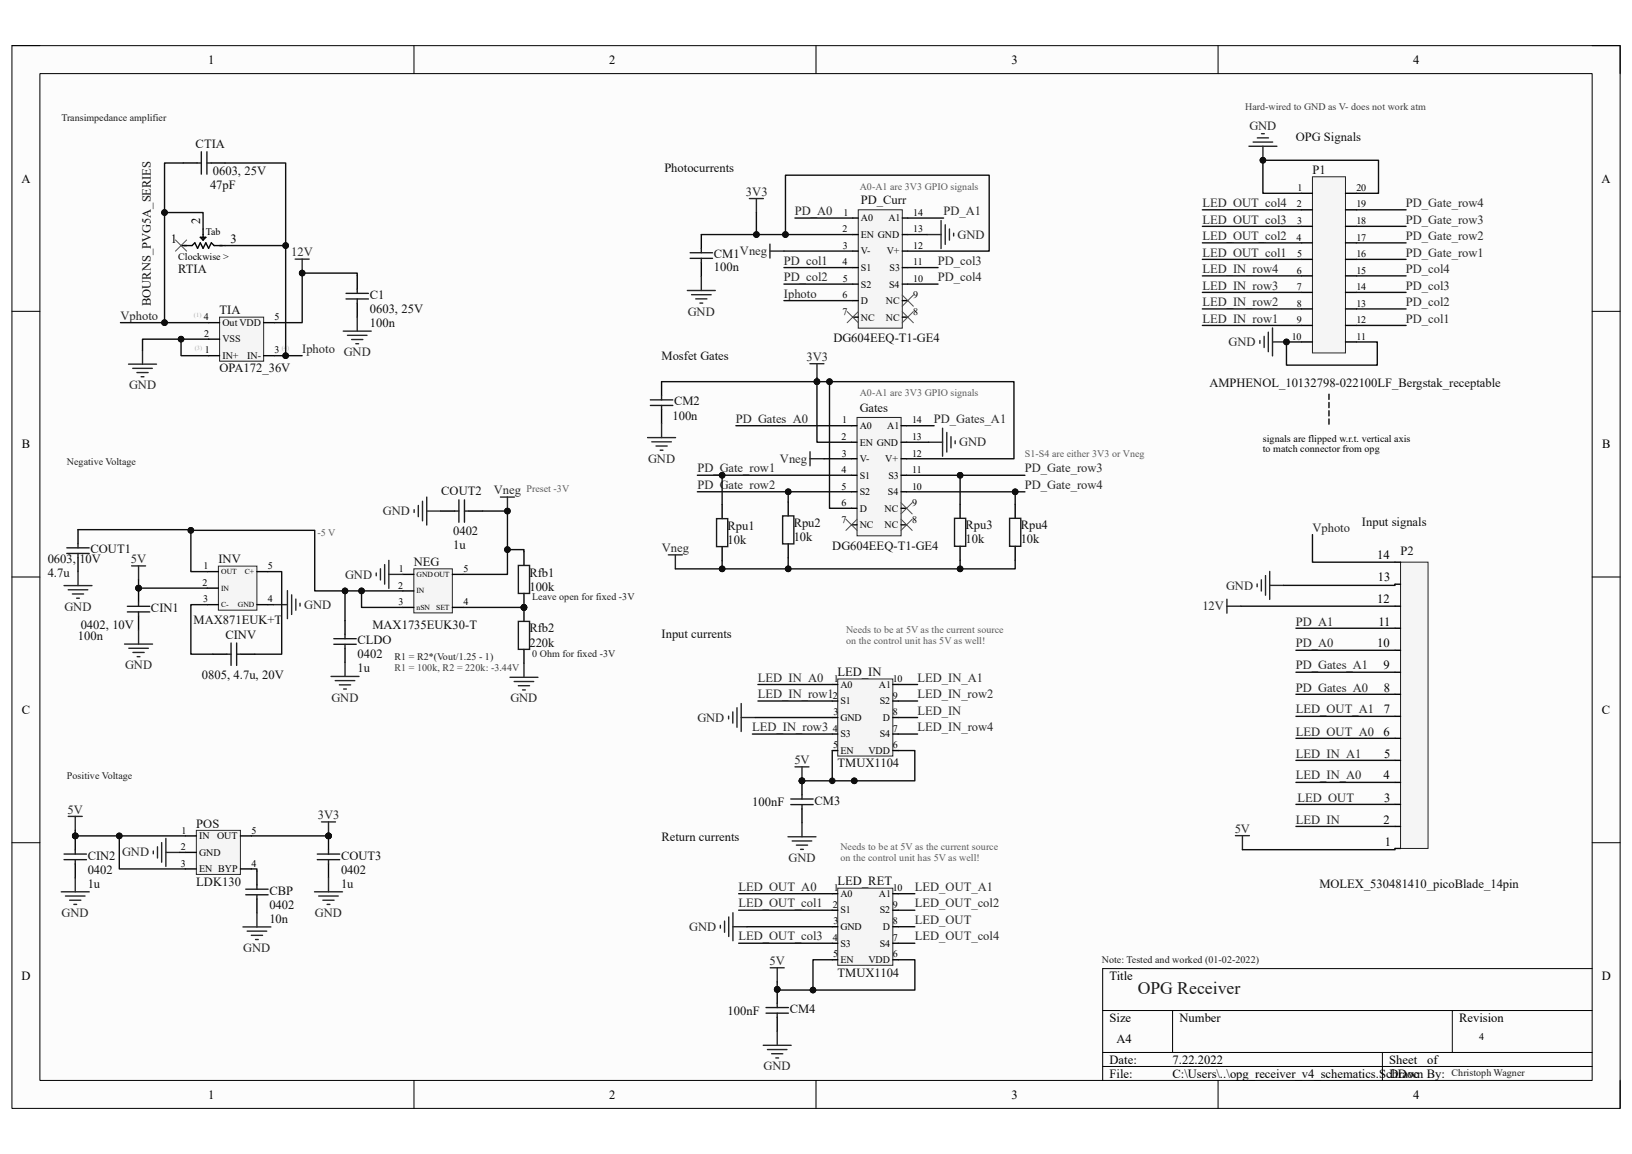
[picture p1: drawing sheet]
<svg xmlns="http://www.w3.org/2000/svg" width="297mm" height="210mm" viewBox="0 0 297 210" stroke-linecap="round" stroke-linejoin="round" font-family="sans-serif">
<path d="M2.2 8.3h292.7v193.4h-292.7z" fill-rule="evenodd" fill="#fcfcfc"/>
<path d="M2.2 8.3h292.7v193.4h-292.7z" fill="none" stroke="#000" stroke-width=".18"/>
<path d="M7.3 13.4h282.5v183.2h-282.5z" fill-rule="evenodd" fill="#fcfcfc"/>
<g fill="none" stroke="#000" stroke-width=".18">
<path d="M2.2 8.3h5.1M7.3 13.4h282.5v183.2h-282.5zM75.3 8.3v5.1M148.5 8.3v5.1M221.7 8.3v5.1M289.8 8.3h5.1v5.1M2.2 56.7h5.1M289.8 56.7h5.1M2.2 105h5.1M289.8 105h5.1M2.2 153.4h5.1M289.8 153.4h5.1"/>
<path d="M289.8 176.3h-89.1v20.3M75.3 196.6v5.1M148.5 196.6v5.1M200.7 183.9h89.1M200.7 191.5h89.1M200.7 194.1h89.1M213.4 183.9v7.6M221.7 196.6v5.1M251.6 191.5v5.1M264.3 183.9v7.6M294.9 196.6v5.1"/>
</g>
<path d="M40 57.7h8v8h-8z" fill-rule="evenodd" fill="#f5f5f5"/>
<path d="M40 57.7h8v8h-8z" fill="none" stroke="#262626" stroke-width=".18"/>
<path d="M38 58.7h2M48 58.7h2M38 61.7h2M38 64.7h2M48 64.7h2" fill="none" stroke="#000" stroke-width=".25"/>
<path d="M53.7 47.2h2.6M55 47.2v2.5" fill="none" stroke="#262626" stroke-width=".25"/>
<circle cx="55" cy="49.7" r=".51" fill="#0e0e0e"/>
<circle cx="55" cy="49.7" r=".51" fill="none" stroke="#0e0e0e" stroke-width=".18"/>
<path d="M65 57.7v2.6M23.4 66.3h5.1M24.2 67h3.5M24.9 67.8h2.1M25.7 68.6h.5M25.9 63.7v2.6M62.5 60.3h5.1M63.2 61h3.6M64 61.8h2M64.8 62.6h.5" fill="none" stroke="#262626" stroke-width=".25"/>
<path d="M65 50.1v2.5M65 55.2v2.5" fill="none" stroke="#000" stroke-width=".25"/>
<path d="M63 53.4h4M63 54.4h4M65 52.6v.8M65 54.4v.8" fill="none" stroke="#1c1c1c" stroke-width=".25"/>
<path d="M156.2 38.2h8v21.5h-8z" fill-rule="evenodd" fill="#f5f5f5"/>
<path d="M156.2 38.2h8v21.5h-8z" fill="none" stroke="#262626" stroke-width=".18"/>
<g fill="none" stroke="#000" stroke-width=".25">
<path d="M155.2 39.7h1M164.2 39.7h1M155.2 42.7h1M155.2 45.7h1M155.2 48.7h1M155.2 51.7h1M155.2 54.7h1M155.2 57.7h1M164.2 42.7h1M164.2 45.7h1M164.2 48.7h1M164.2 51.7h1"/>
<path d="M164.2 54.7h1M164.2 57.7h1"/>
</g>
<path d="M168.7 42.7h2.6M171.3 40.1v5.1M172 40.9v3.6M172.8 41.7v2M173.6 42.4v.5" fill="none" stroke="#262626" stroke-width=".25"/>
<path d="M254.9 102.3h5v52.1h-5z" fill-rule="evenodd" fill="#f5f5f5"/>
<path d="M254.9 102.3h5v52.1h-5z" fill="none" stroke="#262626" stroke-width=".18"/>
<g fill="none" stroke="#000" stroke-width=".25">
<path d="M33.3 29.7h2.6M38.4 29.7h2.6M33 44.7h2l.5-.5 .5 1 .5-1 .5 1 .5-1 .5 1 .5-1 .5 .5h2M36.5 43.2h1l-.5 .5zM37 41.7v2M127.6 42.7v2.5M127.6 47.8v2.5M120.4 69.5v2.5M120.4 74.5v2.6M241.9 71.7v1M241.9 73.2v1M241.9 74.8v.9"/>
<path d="M241.9 76.3v.9M131.4 91.8v2.6M131.4 99.5v2.5M143.4 91.3v2.6M143.4 99v2.5M174.7 91.8v2.5M174.7 99.4v2.6M184.8 91.8v2.5M184.8 99.4v2.6M253.9 118.3h1M253.9 114.3h1M253.9 110.3h1"/>
<path d="M253.9 106.3h1M253.9 102.3h1M253.9 138.4h1M253.9 134.4h1M253.9 130.4h1M253.9 126.4h1M253.9 122.3h1M253.9 154.4h1M253.9 150.4h1M253.9 146.4h1M253.9 142.4h1"/>
</g>
<g fill="none" stroke="#1c1c1c" stroke-width=".25">
<path d="M35.9 29.7h.7M36.6 27.6v4.1M37.7 27.6v4.1M37.7 29.7h.7M125.6 46h4.1M125.6 47h4.1M127.6 45.2v.8M127.6 47v.8M118.4 72.8h4M118.4 73.8h4M120.4 72v.8M120.4 73.8v.7"/>
<path d="M130.4 94.4h2v5.1h-2zM142.4 93.9h2.1v5.1h-2.1zM173.7 94.3h2v5.1h-2zM183.7 94.3h2.1v5.1h-2.1z"/>
</g>
<path d="M31.9 43.7l2.1 2M34 43.7l-2.1 2M154.2 56.7l2 2M156.2 56.7l-2 2M164.2 56.7l2 2M164.2 53.7l2 2M166.2 56.7l-2 2M166.2 53.7l-2 2" fill="none" stroke="#4c4c4c" stroke-width=".18"/>
<path d="M125.1 52.9h5.1M125.9 53.6h3.5M126.6 54.4h2.1M127.4 55.2h.5M127.6 50.3v2.6M117.9 79.6h5M120.4 77.1v2.5M118.6 80.4h3.6M119.4 81.2h2M120.1 81.9h.6" fill="none" stroke="#262626" stroke-width=".25"/>
<path d="M156 76h8v21.5h-8z" fill-rule="evenodd" fill="#f5f5f5"/>
<path d="M156 76h8v21.5h-8z" fill="none" stroke="#262626" stroke-width=".18"/>
<g fill="none" stroke="#000" stroke-width=".25">
<path d="M155 77.5h1M164 77.5h1M155 80.5h1M155 83.5h1M155 86.5h1M155 89.5h1M155 92.5h1M155 95.5h1M164 80.5h1M164 83.5h1M164 86.5h1M164 89.5h1"/>
<path d="M164 92.5h1M164 95.5h1"/>
</g>
<path d="M171.5 77.9v5.1M172.3 78.7v3.6M173.1 79.5v2M169 80.5h2.5M173.8 80.2v.5" fill="none" stroke="#262626" stroke-width=".25"/>
<path d="M154 94.5l2 2M156 94.5l-2 2M164 91.5l2 2M164 94.5l2 2M166 91.5l-2 2M166 94.5l-2 2" fill="none" stroke="#4c4c4c" stroke-width=".18"/>
<path d="M75.3 103.5h7v8h-7z" fill-rule="evenodd" fill="#f5f5f5"/>
<path d="M75.3 103.5h7v8h-7z" fill="none" stroke="#262626" stroke-width=".18"/>
<path d="M14.2 96.4v2.5M80.2 93h2.6M85.3 93h2.5M14.2 101.5v2.5M62.8 112.9v2.6M62.8 118v2.6M73.3 110.5h2M73.3 104.5h2M73.3 107.5h2M82.3 110.5h2M82.3 104.5h2" fill="none" stroke="#000" stroke-width=".25"/>
<g fill="none" stroke="#262626" stroke-width=".25">
<path d="M75.4 92.8v.5M76.1 92v2M76.9 91.2v3.6M77.7 90.5v5.1M77.7 93h2.5M91.1 90.5h2.5M92.4 90.5v2.5M11.7 106.6h5M12.4 107.3h3.6M13.2 108.1h2M13.9 108.9h.6M14.2 104v2.6"/>
<path d="M23.9 103h2.6M25.2 103v2.5M49.8 110h2.5M52.3 107.5v5.1M53.1 108.3v3.5M53.8 109v2.1M54.6 109.8v.5M68.5 104.3v.5M69.2 103.5v2M70 102.7v3.6M70.8 102v5.1M70.8 104.5h2.5"/>
<path d="M60.2 123.1h5.1M61 123.9h3.6M61.8 124.6h2M62.5 125.4h.5M62.8 120.6v2.5"/>
</g>
<path d="M12.2 99.7h4M14.2 98.9v.8M82.8 93h.7M83.5 91v4M84.5 91v4M84.5 93h.8M12.2 100.7h4M14.2 100.7v.8M60.8 117.3h4M60.8 116.2h4M62.8 115.5v.7M62.8 117.3v.7" fill="none" stroke="#1c1c1c" stroke-width=".25"/>
<circle cx="92.3" cy="93" r=".51" fill="#0e0e0e"/>
<circle cx="92.3" cy="93" r=".51" fill="none" stroke="#0e0e0e" stroke-width=".18"/>
<path d="M12.4 148.6h2.6M13.7 148.6v2.5" fill="none" stroke="#262626" stroke-width=".25"/>
<circle cx="13.7" cy="152.1" r=".51" fill="#0e0e0e"/>
<circle cx="13.7" cy="152.1" r=".51" fill="none" stroke="#0e0e0e" stroke-width=".18"/>
<path d="M13.7 152.1v2.6" fill="none" stroke="#000" stroke-width=".25"/>
<circle cx="13.7" cy="152.1" r=".51" fill="#0e0e0e"/>
<circle cx="13.7" cy="152.1" r=".51" fill="none" stroke="#0e0e0e" stroke-width=".18"/>
<path d="M13.7 157.2v2.6M46.8 158.5v2.6M46.8 163.6v2.5" fill="none" stroke="#000" stroke-width=".25"/>
<path d="M11.7 156.4h4M11.7 155.4h4M13.7 154.7v.7M13.7 156.4v.8M44.7 162.8h4.1M44.7 161.8h4.1M46.8 161.1v.7M46.8 162.8v.8" fill="none" stroke="#1c1c1c" stroke-width=".25"/>
<path d="M13.7 159.8v2.5M58.5 149.6h2.6M59.8 149.6v2.5M11.1 162.3h5.1M11.9 163.1h3.6M12.7 163.8h2M13.4 164.6h.5M44.2 168.7h5.1M45 169.5h3.5M45.7 170.2h2.1M46.5 171h.5M46.8 166.1v2.6" fill="none" stroke="#262626" stroke-width=".25"/>
<circle cx="59.8" cy="152.1" r=".51" fill="#0e0e0e"/>
<circle cx="59.8" cy="152.1" r=".51" fill="none" stroke="#0e0e0e" stroke-width=".18"/>
<path d="M227.3 26.6h5.1M228.1 25.9h3.5M228.8 25.1h2.1M229.6 24.3h.5M229.8 26.6v2.6M140.1 44.4v2.6M140.1 45.7h2.6M147.4 82.2v2.6M147.4 83.5h2.6" fill="none" stroke="#262626" stroke-width=".25"/>
<circle cx="229.8" cy="29.2" r=".51" fill="#0e0e0e"/>
<circle cx="229.8" cy="29.2" r=".51" fill="none" stroke="#0e0e0e" stroke-width=".18"/>
<path d="M136.4 36.1h2.5M137.7 36.1v2.6M147.4 66.2h2.5M148.7 66.2v2.5M121.6 101h2.6M122.9 101v2.5" fill="none" stroke="#262626" stroke-width=".25"/>
<circle cx="25.2" cy="107" r=".51" fill="#0e0e0e"/>
<circle cx="25.2" cy="107" r=".51" fill="none" stroke="#0e0e0e" stroke-width=".18"/>
<path d="M25.2 107v2.6M25.2 112.1v2.6" fill="none" stroke="#000" stroke-width=".25"/>
<circle cx="25.2" cy="107" r=".51" fill="#0e0e0e"/>
<circle cx="25.2" cy="107" r=".51" fill="none" stroke="#0e0e0e" stroke-width=".18"/>
<path d="M23.2 110.3h4.1M23.2 111.4h4.1M25.2 109.6v.7M25.2 111.4v.7" fill="none" stroke="#1c1c1c" stroke-width=".25"/>
<path d="M22.7 117.2h5.1M23.4 118h3.6M24.2 118.7h2M25 119.5h.5M25.2 114.7v2.5" fill="none" stroke="#262626" stroke-width=".25"/>
<path d="M238.9 32.2h6v32h-6z" fill-rule="evenodd" fill="#f5f5f5"/>
<path d="M238.9 32.2h6v32h-6z" fill="none" stroke="#262626" stroke-width=".18"/>
<g fill="none" stroke="#000" stroke-width=".25">
<path d="M236.9 35.2h2M236.9 38.2h2M244.9 35.2h2M244.9 38.2h2M236.9 41.2h2M236.9 44.2h2M236.9 47.2h2M236.9 50.2h2M236.9 53.2h2M236.9 56.2h2M236.9 59.2h2M244.9 41.2h2"/>
<path d="M244.9 44.2h2M244.9 47.2h2M244.9 50.2h2M244.9 53.2h2M244.9 56.2h2M244.9 59.2h2M236.9 62.2h2M244.9 62.2h2"/>
</g>
<path d="M231.6 59.7v5.1M229.3 62v.5M230.1 61.2v2M230.8 60.5v3.5M231.6 62.2h2.5" fill="none" stroke="#262626" stroke-width=".25"/>
<circle cx="234.1" cy="62.2" r=".51" fill="#0e0e0e"/>
<circle cx="234.1" cy="62.2" r=".51" fill="none" stroke="#0e0e0e" stroke-width=".18"/>
<circle cx="59.8" cy="152.1" r=".51" fill="#0e0e0e"/>
<circle cx="59.8" cy="152.1" r=".51" fill="none" stroke="#0e0e0e" stroke-width=".18"/>
<path d="M59.8 152.1v2.6M59.8 157.2v2.6" fill="none" stroke="#000" stroke-width=".25"/>
<circle cx="59.8" cy="152.1" r=".51" fill="#0e0e0e"/>
<circle cx="59.8" cy="152.1" r=".51" fill="none" stroke="#0e0e0e" stroke-width=".18"/>
<path d="M57.7 155.4h4.1M57.7 156.4h4.1M59.8 154.7v.7M59.8 156.4v.8" fill="none" stroke="#1c1c1c" stroke-width=".25"/>
<path d="M59.8 159.8v2.5M57.2 162.3h5.1M58 163.1h3.6M58.8 163.8h2M59.5 164.6h.5" fill="none" stroke="#262626" stroke-width=".25"/>
<circle cx="95.4" cy="110.5" r=".51" fill="#0e0e0e"/>
<circle cx="95.4" cy="110.5" r=".51" fill="none" stroke="#0e0e0e" stroke-width=".18"/>
<path d="M95.4 108v2.5" fill="none" stroke="#000" stroke-width=".25"/>
<circle cx="95.4" cy="110.5" r=".51" fill="#0e0e0e"/>
<circle cx="95.4" cy="110.5" r=".51" fill="none" stroke="#0e0e0e" stroke-width=".18"/>
<path d="M95.4 100.4v2.5" fill="none" stroke="#000" stroke-width=".25"/>
<path d="M94.3 102.9h2.1v5.1h-2.1z" fill="none" stroke="#1c1c1c" stroke-width=".25"/>
<circle cx="95.4" cy="110.5" r=".51" fill="#0e0e0e"/>
<circle cx="95.4" cy="110.5" r=".51" fill="none" stroke="#0e0e0e" stroke-width=".18"/>
<path d="M95.4 110.5v2.6M95.4 118.2v2.5" fill="none" stroke="#000" stroke-width=".25"/>
<circle cx="95.4" cy="110.5" r=".51" fill="#0e0e0e"/>
<circle cx="95.4" cy="110.5" r=".51" fill="none" stroke="#0e0e0e" stroke-width=".18"/>
<path d="M94.3 113.1h2.1v5.1h-2.1z" fill="none" stroke="#1c1c1c" stroke-width=".25"/>
<path d="M92.8 123.3h5.1M93.6 124h3.5M94.3 124.8h2.1M95.1 125.6h.5M95.4 120.7v2.6" fill="none" stroke="#262626" stroke-width=".25"/>
<path d="M35.7 151.1h8.1v8h-8.1z" fill-rule="evenodd" fill="#f5f5f5"/>
<path d="M35.7 151.1h8.1v8h-8.1z" fill="none" stroke="#262626" stroke-width=".18"/>
<path d="M38.7 119.1h2.6M43.8 119.1h2.6M33.7 152.1h2M33.7 155.1h2M33.7 158.1h2M43.8 152.1h2M43.8 158.1h2" fill="none" stroke="#000" stroke-width=".25"/>
<g fill="none" stroke="#262626" stroke-width=".25">
<path d="M223.3 109.1v2.5M223.3 110.3h2.5M228.8 106.3v.5M229.6 105.5v2.1M230.3 104.8v3.5M231.1 104v5.1M231.1 106.5h2.5M27.9 154.9v.5M28.7 154.1v2M29.4 153.3v3.6M30.2 152.6v5.1M30.2 155.1h2.5"/>
<path d="M224.8 152.1h2.6M226.1 152.1v2.5"/>
</g>
<path d="M41.3 119.1h.8M42.1 117v4.1M43.1 117v4.1M43.1 119.1h.7" fill="none" stroke="#1c1c1c" stroke-width=".25"/>
<path d="M152.5 123.6h10v14h-10z" fill-rule="evenodd" fill="#f5f5f5"/>
<path d="M152.5 123.6h10v14h-10z" fill="none" stroke="#262626" stroke-width=".18"/>
<path d="M151.5 124.6h1M151.5 127.6h1M151.5 130.6h1M151.5 133.6h1M151.5 136.6h1M162.5 124.6h1M162.5 127.6h1M162.5 130.6h1M162.5 133.6h1M162.5 136.6h1" fill="none" stroke="#000" stroke-width=".25"/>
<path d="M132.6 130.3v.5M133.4 129.6v2M134.1 128.8v3.6M134.9 128v5.1M134.9 130.6h2.5M144.7 139.6h2.5M146 139.6v2.5" fill="none" stroke="#262626" stroke-width=".25"/>
<circle cx="146" cy="142.1" r=".51" fill="#0e0e0e"/>
<circle cx="146" cy="142.1" r=".51" fill="none" stroke="#0e0e0e" stroke-width=".18"/>
<path d="M152.5 161.6h10v14.1h-10z" fill-rule="evenodd" fill="#f5f5f5"/>
<path d="M152.5 161.6h10v14.1h-10z" fill="none" stroke="#262626" stroke-width=".18"/>
<path d="M151.5 162.6h1M151.5 165.7h1M151.5 168.7h1M151.5 171.7h1M151.5 174.7h1M162.5 162.6h1M162.5 165.7h1M162.5 168.7h1M162.5 171.7h1M162.5 174.7h1" fill="none" stroke="#000" stroke-width=".25"/>
<path d="M131.1 168.4v.5M131.9 167.6v2.1M132.6 166.9v3.5M133.4 166.1v5.1M133.4 168.7h2.5M140.2 176.1h2.5M141.4 176.1v2.6" fill="none" stroke="#262626" stroke-width=".25"/>
<circle cx="141.4" cy="180.1" r=".51" fill="#0e0e0e"/>
<circle cx="141.4" cy="180.1" r=".51" fill="none" stroke="#0e0e0e" stroke-width=".18"/>
<path d="M141.4 180.1v2.5M141.4 185.1v2.6" fill="none" stroke="#000" stroke-width=".25"/>
<circle cx="141.4" cy="180.1" r=".51" fill="#0e0e0e"/>
<circle cx="141.4" cy="180.1" r=".51" fill="none" stroke="#0e0e0e" stroke-width=".18"/>
<path d="M139.4 183.4h4.1M139.4 184.4h4.1M141.4 182.6v.8M141.4 184.4v.7" fill="none" stroke="#1c1c1c" stroke-width=".25"/>
<circle cx="146" cy="142.1" r=".51" fill="#0e0e0e"/>
<circle cx="146" cy="142.1" r=".51" fill="none" stroke="#0e0e0e" stroke-width=".18"/>
<path d="M146 142.1v2.5" fill="none" stroke="#000" stroke-width=".25"/>
<circle cx="146" cy="142.1" r=".51" fill="#0e0e0e"/>
<circle cx="146" cy="142.1" r=".51" fill="none" stroke="#0e0e0e" stroke-width=".18"/>
<path d="M146 147.2v2.5" fill="none" stroke="#000" stroke-width=".25"/>
<path d="M143.9 146.4h4.1M143.9 145.4h4.1M146 144.6v.8M146 146.4v.8" fill="none" stroke="#1c1c1c" stroke-width=".25"/>
<path d="M143.4 152.3h5.1M144.2 153h3.5M144.9 153.8h2.1M145.7 154.6h.5M146 149.7v2.6M138.9 190.2h5.1M139.7 191h3.5M140.4 191.8h2.1M141.2 192.5h.5M141.4 187.7v2.5" fill="none" stroke="#262626" stroke-width=".25"/>
<path d="M39.7 103h7.1v8h-7.1z" fill-rule="evenodd" fill="#f5f5f5"/>
<path d="M39.7 103h7.1v8h-7.1z" fill="none" stroke="#262626" stroke-width=".18"/>
<path d="M37.7 110h2M37.7 104h2M37.7 107h2M46.8 110h2M46.8 104h2" fill="none" stroke="#000" stroke-width=".25"/>
<path d="M33 61.7v3h5" fill="none" stroke="#0e0e0e" stroke-width=".25"/>
<circle cx="32.9" cy="61.7" r=".51" fill="#0e0e0e"/>
<circle cx="32.9" cy="61.7" r=".51" fill="none" stroke="#0e0e0e" stroke-width=".18"/>
<path d="M65 50.1v-.4h-10v9h-5" fill="none" stroke="#0e0e0e" stroke-width=".25"/>
<circle cx="55" cy="49.7" r=".51" fill="#0e0e0e"/>
<circle cx="55" cy="49.7" r=".51" fill="none" stroke="#0e0e0e" stroke-width=".18"/>
<g fill="none" stroke="#0e0e0e" stroke-width=".25">
<path d="M137.7 38.7v4M144.7 39.7h10.5M165.2 39.7h6.5M218.8 38.2h18.1M246.9 38.2h9M142.7 54.7h12.5M142.7 51.7h12.5M142.7 48.7h12.5M142.7 45.7h12.5M165.2 51.7h5.5M165.2 48.7h5.5M165.2 42.7h3.5"/>
<path d="M218.8 41.2h18.1M218.8 44.2h18.1M218.8 47.2h18.1M218.8 50.2h18.1M218.8 53.2h18.1M218.8 56.2h18.1M218.8 59.2h18.1M246.9 41.2h9M246.9 44.2h9M246.9 47.2h9M246.9 50.2h9M246.9 53.2h9"/>
<path d="M246.9 56.2h9M246.9 59.2h9M238.9 97.3v5h15M235.8 118.3h18.1M235.8 122.3h18.1M235.8 126.4h18.1M235.8 130.4h18.1M235.8 134.4h18.1M235.8 138.4h18.1M235.8 142.4h18.1M235.8 150.4h18.1M235.8 146.4h18.1"/>
<path d="M253.9 154.4v.2h-27.8"/>
</g>
<circle cx="137.7" cy="42.7" r=".51" fill="#0e0e0e"/>
<circle cx="137.7" cy="42.7" r=".51" fill="none" stroke="#0e0e0e" stroke-width=".18"/>
<path d="M41 29.7h11v15" fill="none" stroke="#0e0e0e" stroke-width=".25"/>
<circle cx="52" cy="44.7" r=".51" fill="#0e0e0e"/>
<circle cx="52" cy="44.7" r=".51" fill="none" stroke="#0e0e0e" stroke-width=".18"/>
<path d="M29.9 38.7h7.1v3" fill="none" stroke="#0e0e0e" stroke-width=".25"/>
<circle cx="29.9" cy="38.7" r=".51" fill="#0e0e0e"/>
<circle cx="29.9" cy="38.7" r=".51" fill="none" stroke="#0e0e0e" stroke-width=".18"/>
<path d="M41 44.7h11v20" fill="none" stroke="#0e0e0e" stroke-width=".25"/>
<circle cx="52" cy="44.7" r=".51" fill="#0e0e0e"/>
<circle cx="52" cy="44.7" r=".51" fill="none" stroke="#0e0e0e" stroke-width=".18"/>
<circle cx="52" cy="64.7" r=".51" fill="#0e0e0e"/>
<circle cx="52" cy="64.7" r=".51" fill="none" stroke="#0e0e0e" stroke-width=".18"/>
<path d="M120.4 69.5h28.3M133.9 77.5h21.1M165 77.5h5M165 80.5h4M225.8 110.3h28.1M235.8 114.3h18.1" fill="none" stroke="#0e0e0e" stroke-width=".25"/>
<circle cx="148.7" cy="69.5" r=".51" fill="#0e0e0e"/>
<circle cx="148.7" cy="69.5" r=".51" fill="none" stroke="#0e0e0e" stroke-width=".18"/>
<path d="M131.4 86.5v5.3" fill="none" stroke="#0e0e0e" stroke-width=".25"/>
<circle cx="131.4" cy="86.5" r=".51" fill="#0e0e0e"/>
<circle cx="131.4" cy="86.5" r=".51" fill="none" stroke="#0e0e0e" stroke-width=".18"/>
<path d="M143.4 89.5v1.8" fill="none" stroke="#0e0e0e" stroke-width=".25"/>
<circle cx="143.4" cy="89.5" r=".51" fill="#0e0e0e"/>
<circle cx="143.4" cy="89.5" r=".51" fill="none" stroke="#0e0e0e" stroke-width=".18"/>
<path d="M174.7 86.5h11.8" fill="none" stroke="#0e0e0e" stroke-width=".25"/>
<circle cx="174.7" cy="86.5" r=".51" fill="#0e0e0e"/>
<circle cx="174.7" cy="86.5" r=".51" fill="none" stroke="#0e0e0e" stroke-width=".18"/>
<path d="M184.8 89.5h1.7" fill="none" stroke="#0e0e0e" stroke-width=".25"/>
<circle cx="184.8" cy="89.5" r=".51" fill="#0e0e0e"/>
<circle cx="184.8" cy="89.5" r=".51" fill="none" stroke="#0e0e0e" stroke-width=".18"/>
<path d="M151 69.5v23h4" fill="none" stroke="#0e0e0e" stroke-width=".25"/>
<circle cx="151" cy="69.5" r=".51" fill="#0e0e0e"/>
<circle cx="151" cy="69.5" r=".51" fill="none" stroke="#0e0e0e" stroke-width=".18"/>
<path d="M165 89.5h19.8v2.3" fill="none" stroke="#0e0e0e" stroke-width=".25"/>
<circle cx="184.8" cy="89.5" r=".51" fill="#0e0e0e"/>
<circle cx="184.8" cy="89.5" r=".51" fill="none" stroke="#0e0e0e" stroke-width=".18"/>
<path d="M165 86.5h9.7v5.3" fill="none" stroke="#0e0e0e" stroke-width=".25"/>
<circle cx="174.7" cy="86.5" r=".51" fill="#0e0e0e"/>
<circle cx="174.7" cy="86.5" r=".51" fill="none" stroke="#0e0e0e" stroke-width=".18"/>
<path d="M21.9 58.7h16.1" fill="none" stroke="#0e0e0e" stroke-width=".25"/>
<circle cx="29.9" cy="58.7" r=".51" fill="#0e0e0e"/>
<circle cx="29.9" cy="58.7" r=".51" fill="none" stroke="#0e0e0e" stroke-width=".18"/>
<path d="M38 61.7h-12.1v2" fill="none" stroke="#0e0e0e" stroke-width=".25"/>
<circle cx="32.9" cy="61.7" r=".51" fill="#0e0e0e"/>
<circle cx="32.9" cy="61.7" r=".51" fill="none" stroke="#0e0e0e" stroke-width=".18"/>
<path d="M33.3 29.7h-3.4v29" fill="none" stroke="#0e0e0e" stroke-width=".25"/>
<circle cx="29.9" cy="38.7" r=".51" fill="#0e0e0e"/>
<circle cx="29.9" cy="38.7" r=".51" fill="none" stroke="#0e0e0e" stroke-width=".18"/>
<circle cx="29.9" cy="58.7" r=".51" fill="#0e0e0e"/>
<circle cx="29.9" cy="58.7" r=".51" fill="none" stroke="#0e0e0e" stroke-width=".18"/>
<path d="M50 64.7h5" fill="none" stroke="#0e0e0e" stroke-width=".25"/>
<circle cx="52" cy="64.7" r=".51" fill="#0e0e0e"/>
<circle cx="52" cy="64.7" r=".51" fill="none" stroke="#0e0e0e" stroke-width=".18"/>
<path d="M37.7 110h-3v9.1h4M48.8 104h2.5v15.1h-4.9M48.8 110h1M65.8 107.5v3h7.5" fill="none" stroke="#0e0e0e" stroke-width=".25"/>
<circle cx="65.8" cy="107.5" r=".51" fill="#0e0e0e"/>
<circle cx="65.8" cy="107.5" r=".51" fill="none" stroke="#0e0e0e" stroke-width=".18"/>
<path d="M14.2 96.4h20.5v.1" fill="none" stroke="#0e0e0e" stroke-width=".25"/>
<circle cx="34.7" cy="96.5" r=".51" fill="#0e0e0e"/>
<circle cx="34.7" cy="96.5" r=".51" fill="none" stroke="#0e0e0e" stroke-width=".18"/>
<path d="M62.8 107.5v5.4" fill="none" stroke="#0e0e0e" stroke-width=".25"/>
<circle cx="62.8" cy="107.5" r=".51" fill="#0e0e0e"/>
<circle cx="62.8" cy="107.5" r=".51" fill="none" stroke="#0e0e0e" stroke-width=".18"/>
<path d="M126.9 89.5h28.1" fill="none" stroke="#0e0e0e" stroke-width=".25"/>
<circle cx="143.4" cy="89.5" r=".51" fill="#0e0e0e"/>
<circle cx="143.4" cy="89.5" r=".51" fill="none" stroke="#0e0e0e" stroke-width=".18"/>
<path d="M126.9 86.5h28.1" fill="none" stroke="#0e0e0e" stroke-width=".25"/>
<circle cx="131.4" cy="86.5" r=".51" fill="#0e0e0e"/>
<circle cx="131.4" cy="86.5" r=".51" fill="none" stroke="#0e0e0e" stroke-width=".18"/>
<path d="M148.7 68.7v11.8h6.3" fill="none" stroke="#0e0e0e" stroke-width=".25"/>
<circle cx="148.7" cy="69.5" r=".51" fill="#0e0e0e"/>
<circle cx="148.7" cy="69.5" r=".51" fill="none" stroke="#0e0e0e" stroke-width=".18"/>
<path d="M87.8 93h4.6v11.5h-8.1" fill="none" stroke="#0e0e0e" stroke-width=".25"/>
<circle cx="92.3" cy="100" r=".51" fill="#0e0e0e"/>
<circle cx="92.3" cy="100" r=".51" fill="none" stroke="#0e0e0e" stroke-width=".18"/>
<circle cx="92.3" cy="93" r=".51" fill="#0e0e0e"/>
<circle cx="92.3" cy="93" r=".51" fill="none" stroke="#0e0e0e" stroke-width=".18"/>
<path d="M236.9 35.2h-7.1v-6h21.1v6h-4" fill="none" stroke="#0e0e0e" stroke-width=".25"/>
<circle cx="229.8" cy="29.2" r=".51" fill="#0e0e0e"/>
<circle cx="229.8" cy="29.2" r=".51" fill="none" stroke="#0e0e0e" stroke-width=".18"/>
<path d="M150 83.5h5M45.8 152.1h14" fill="none" stroke="#0e0e0e" stroke-width=".25"/>
<circle cx="59.8" cy="152.1" r=".51" fill="#0e0e0e"/>
<circle cx="59.8" cy="152.1" r=".51" fill="none" stroke="#0e0e0e" stroke-width=".18"/>
<path d="M13.7 151.1v1M45.8 158.1h1v.4" fill="none" stroke="#0e0e0e" stroke-width=".25"/>
<circle cx="13.7" cy="152.1" r=".51" fill="#0e0e0e"/>
<circle cx="13.7" cy="152.1" r=".51" fill="none" stroke="#0e0e0e" stroke-width=".18"/>
<path d="M21.7 152.1v6h12M32.7 155.1h1" fill="none" stroke="#0e0e0e" stroke-width=".25"/>
<circle cx="21.7" cy="152.1" r=".51" fill="#0e0e0e"/>
<circle cx="21.7" cy="152.1" r=".51" fill="none" stroke="#0e0e0e" stroke-width=".18"/>
<path d="M13.7 152.1h20" fill="none" stroke="#0e0e0e" stroke-width=".25"/>
<circle cx="13.7" cy="152.1" r=".51" fill="#0e0e0e"/>
<circle cx="13.7" cy="152.1" r=".51" fill="none" stroke="#0e0e0e" stroke-width=".18"/>
<circle cx="21.7" cy="152.1" r=".51" fill="#0e0e0e"/>
<circle cx="21.7" cy="152.1" r=".51" fill="none" stroke="#0e0e0e" stroke-width=".18"/>
<path d="M131.4 102v1.5" fill="none" stroke="#0e0e0e" stroke-width=".25"/>
<circle cx="131.4" cy="103.5" r=".51" fill="#0e0e0e"/>
<circle cx="131.4" cy="103.5" r=".51" fill="none" stroke="#0e0e0e" stroke-width=".18"/>
<path d="M143.4 101.5v2" fill="none" stroke="#0e0e0e" stroke-width=".25"/>
<circle cx="143.4" cy="103.5" r=".51" fill="#0e0e0e"/>
<circle cx="143.4" cy="103.5" r=".51" fill="none" stroke="#0e0e0e" stroke-width=".18"/>
<path d="M184.8 102v1.5h-10.1" fill="none" stroke="#0e0e0e" stroke-width=".25"/>
<circle cx="174.7" cy="103.5" r=".51" fill="#0e0e0e"/>
<circle cx="174.7" cy="103.5" r=".51" fill="none" stroke="#0e0e0e" stroke-width=".18"/>
<path d="M174.7 102v1.5h-51.8" fill="none" stroke="#0e0e0e" stroke-width=".25"/>
<circle cx="174.7" cy="103.5" r=".51" fill="#0e0e0e"/>
<circle cx="174.7" cy="103.5" r=".51" fill="none" stroke="#0e0e0e" stroke-width=".18"/>
<circle cx="143.4" cy="103.5" r=".51" fill="#0e0e0e"/>
<circle cx="143.4" cy="103.5" r=".51" fill="none" stroke="#0e0e0e" stroke-width=".18"/>
<circle cx="131.4" cy="103.5" r=".51" fill="#0e0e0e"/>
<circle cx="131.4" cy="103.5" r=".51" fill="none" stroke="#0e0e0e" stroke-width=".18"/>
<path d="M37.7 104h-3v-7.5h22.6v11h16" fill="none" stroke="#0e0e0e" stroke-width=".25"/>
<circle cx="34.7" cy="96.5" r=".51" fill="#0e0e0e"/>
<circle cx="34.7" cy="96.5" r=".51" fill="none" stroke="#0e0e0e" stroke-width=".18"/>
<circle cx="62.8" cy="107.5" r=".51" fill="#0e0e0e"/>
<circle cx="62.8" cy="107.5" r=".51" fill="none" stroke="#0e0e0e" stroke-width=".18"/>
<circle cx="65.8" cy="107.5" r=".51" fill="#0e0e0e"/>
<circle cx="65.8" cy="107.5" r=".51" fill="none" stroke="#0e0e0e" stroke-width=".18"/>
<path d="M25.2 105.5v1.5h12.5" fill="none" stroke="#0e0e0e" stroke-width=".25"/>
<circle cx="25.2" cy="107" r=".51" fill="#0e0e0e"/>
<circle cx="25.2" cy="107" r=".51" fill="none" stroke="#0e0e0e" stroke-width=".18"/>
<path d="M148.7 69.5h35.8v14h-19.5" fill="none" stroke="#0e0e0e" stroke-width=".25"/>
<circle cx="151" cy="69.5" r=".51" fill="#0e0e0e"/>
<circle cx="151" cy="69.5" r=".51" fill="none" stroke="#0e0e0e" stroke-width=".18"/>
<circle cx="148.7" cy="69.5" r=".51" fill="#0e0e0e"/>
<circle cx="148.7" cy="69.5" r=".51" fill="none" stroke="#0e0e0e" stroke-width=".18"/>
<path d="M92.4 100h3v.4" fill="none" stroke="#0e0e0e" stroke-width=".25"/>
<circle cx="92.3" cy="100" r=".51" fill="#0e0e0e"/>
<circle cx="92.3" cy="100" r=".51" fill="none" stroke="#0e0e0e" stroke-width=".18"/>
<path d="M84.3 110.5h11.1" fill="none" stroke="#0e0e0e" stroke-width=".25"/>
<circle cx="95.4" cy="110.5" r=".51" fill="#0e0e0e"/>
<circle cx="95.4" cy="110.5" r=".51" fill="none" stroke="#0e0e0e" stroke-width=".18"/>
<path d="M236.9 62.2h-2.8v4.3h16.6v-4.3h-3.8" fill="none" stroke="#0e0e0e" stroke-width=".25"/>
<circle cx="234.1" cy="62.2" r=".51" fill="#0e0e0e"/>
<circle cx="234.1" cy="62.2" r=".51" fill="none" stroke="#0e0e0e" stroke-width=".18"/>
<path d="M142.9 42.7v-10.8h37.1v13.8h-14.8" fill="none" stroke="#0e0e0e" stroke-width=".25"/>
<circle cx="142.9" cy="42.7" r=".51" fill="#0e0e0e"/>
<circle cx="142.9" cy="42.7" r=".51" fill="none" stroke="#0e0e0e" stroke-width=".18"/>
<path d="M127.6 42.7h27.6M253.9 106.3v.2h-20.3" fill="none" stroke="#0e0e0e" stroke-width=".25"/>
<circle cx="142.9" cy="42.7" r=".51" fill="#0e0e0e"/>
<circle cx="142.9" cy="42.7" r=".51" fill="none" stroke="#0e0e0e" stroke-width=".18"/>
<circle cx="137.7" cy="42.7" r=".51" fill="#0e0e0e"/>
<circle cx="137.7" cy="42.7" r=".51" fill="none" stroke="#0e0e0e" stroke-width=".18"/>
<path d="M163.5 136.6h3v5.5h-11" fill="none" stroke="#0e0e0e" stroke-width=".25"/>
<circle cx="155.5" cy="142.1" r=".51" fill="#0e0e0e"/>
<circle cx="155.5" cy="142.1" r=".51" fill="none" stroke="#0e0e0e" stroke-width=".18"/>
<path d="M136.9 133.6h14.6M137.4 130.6h14.1M137.9 124.6h13.6M137.9 127.6h13.6M151.5 136.6v5.5M163.5 130.6h3.5M163.5 124.6h3.5" fill="none" stroke="#0e0e0e" stroke-width=".25"/>
<circle cx="151.5" cy="142.1" r=".51" fill="#0e0e0e"/>
<circle cx="151.5" cy="142.1" r=".51" fill="none" stroke="#0e0e0e" stroke-width=".18"/>
<path d="M146 142.1h9.5" fill="none" stroke="#0e0e0e" stroke-width=".25"/>
<circle cx="155.5" cy="142.1" r=".51" fill="#0e0e0e"/>
<circle cx="155.5" cy="142.1" r=".51" fill="none" stroke="#0e0e0e" stroke-width=".18"/>
<circle cx="146" cy="142.1" r=".51" fill="#0e0e0e"/>
<circle cx="146" cy="142.1" r=".51" fill="none" stroke="#0e0e0e" stroke-width=".18"/>
<path d="M163.5 133.6h3.5M163.5 127.6h3.5M134.4 162.6h17.1M134.4 165.7h17.1M134.4 171.7h17.1M135.9 168.7h15.6M151.5 174.7h-3.5v5.5M163.5 162.6h3M163.5 165.7h3M163.5 171.7h3M163.5 168.7h3" fill="none" stroke="#0e0e0e" stroke-width=".25"/>
<circle cx="148" cy="180.2" r=".51" fill="#0e0e0e"/>
<circle cx="148" cy="180.2" r=".51" fill="none" stroke="#0e0e0e" stroke-width=".18"/>
<path d="M163.5 174.7h3v5.5h-25.1v-1.5" fill="none" stroke="#0e0e0e" stroke-width=".25"/>
<circle cx="141.4" cy="180.1" r=".51" fill="#0e0e0e"/>
<circle cx="141.4" cy="180.1" r=".51" fill="none" stroke="#0e0e0e" stroke-width=".18"/>
<circle cx="148" cy="180.2" r=".51" fill="#0e0e0e"/>
<circle cx="148" cy="180.2" r=".51" fill="none" stroke="#0e0e0e" stroke-width=".18"/>
<text font-size="3.2" fill="#1c1c1c" x="207.1" y="181">OPG Receiver</text>
<g font-size="2.3">
<text x="37.9" y="11.6">1</text>
<text x="110.9" y="11.6">2</text>
<text x="184.1" y="11.6">3</text>
<text x="257.2" y="11.6">4</text>
<text x="3.9" y="33.2">A</text>
<text x="291.5" y="33.2">A</text>
<text x="36.4" y="40.7" transform="rotate(-90 36.4 40.7)">2</text>
<text x="31.1" y="44.2">1</text>
<text x="42" y="44.2">3</text>
<text x="4" y="81.6">B</text>
<text x="291.6" y="81.6">B</text>
<text x="250.7" y="101.8">14</text>
<text x="250.8" y="105.8">13</text>
<text x="250.7" y="109.8">12</text>
<text x="250.9" y="113.8">11</text>
<text x="250.7" y="117.8">10</text>
<text x="251.8" y="121.8">9</text>
<text x="251.8" y="125.9">8</text>
<text x="4" y="130">C</text>
<text x="251.8" y="129.8">7</text>
<text x="291.5" y="130">C</text>
<text x="251.8" y="133.9">6</text>
<text x="251.9" y="137.9">5</text>
<text x="251.8" y="141.9">4</text>
<text x="251.8" y="149.9">2</text>
<text x="251.9" y="145.9">3</text>
<text x="252" y="153.9">1</text>
<text x="3.9" y="178.3">D</text>
<text x="201.9" y="178.3">Title</text>
<text x="291.5" y="178.3">D</text>
<text x="201.9" y="185.9">Size</text>
<text x="214.7" y="185.9">Number</text>
<text x="265.6" y="185.9">Revision</text>
<text x="203.2" y="189.7">A4</text>
<text x="201.9" y="193.6">Date:</text>
<text x="201.9" y="196.1">File:</text>
<text x="213.4" y="193.6">7.22.2022</text>
<text x="213.4" y="196.1">C:\Users\..\opg_receiver_v4_schematics.SchDoc</text>
<text x="252.8" y="193.6">Sheet</text>
<text x="252.9" y="196.1">Drawn By:</text>
<text x="259.7" y="193.6">of</text>
<text x="37.9" y="199.9">1</text>
<text x="110.9" y="199.9">2</text>
<text x="184.1" y="199.9">3</text>
<text x="257.2" y="199.9">4</text>
</g>
<g font-size="2.3" fill="#262626">
<text x="227.4" y="23.6">GND</text>
<text x="135.8" y="35.6">3V3</text>
<text x="144.7" y="39.2">PD_A0</text>
<text x="171.7" y="39.2">PD_A1</text>
<text x="218.8" y="40.7">LED_OUT_col3</text>
<text x="218.8" y="37.7">LED_OUT_col4</text>
<text x="255.9" y="37.7">PD_Gate_row4</text>
<text x="255.9" y="40.7">PD_Gate_row3</text>
<text x="53" y="46.7">12V</text>
<text x="134.7" y="46.4">Vneg</text>
<text x="174.3" y="43.4">GND</text>
<text x="218.8" y="46.7">LED_OUT_col1</text>
<text x="218.8" y="43.7">LED_OUT_col2</text>
<text x="255.9" y="43.7">PD_Gate_row2</text>
<text x="255.9" y="46.7">PD_Gate_row1</text>
<text x="142.7" y="51.2">PD_col2</text>
<text x="142.7" y="48.2">PD_col1</text>
<text x="170.7" y="51.2">PD_col4</text>
<text x="170.7" y="48.2">PD_col3</text>
<text x="218.8" y="52.7">LED_IN_row3</text>
<text x="218.8" y="49.7">LED_IN_row4</text>
<text x="255.9" y="49.7">PD_col4</text>
<text x="255.9" y="52.7">PD_col3</text>
<text x="21.9" y="58.2">Vphoto</text>
<text x="125.2" y="57.4">GND</text>
<text x="142.7" y="54.2">Iphoto</text>
<text x="218.8" y="58.7">LED_IN_row1</text>
<text x="218.8" y="55.7">LED_IN_row2</text>
<text x="255.9" y="55.7">PD_col2</text>
<text x="255.9" y="58.7">PD_col1</text>
<text x="55" y="64.2">Iphoto</text>
<text x="62.6" y="64.9">GND</text>
<text x="146.8" y="65.7">3V3</text>
<text x="223.6" y="63">GND</text>
<text x="23.5" y="70.9">GND</text>
<text x="133.9" y="77">PD_Gates_A0</text>
<text x="170" y="77">PD_Gates_A1</text>
<text x="174.6" y="81.2">GND</text>
<text x="89.9" y="90">Vneg</text>
<text x="117.9" y="84.2">GND</text>
<text x="126.9" y="86">PD_Gate_row1</text>
<text x="126.9" y="89">PD_Gate_row2</text>
<text x="141.9" y="84.2">Vneg</text>
<text x="186.5" y="86">PD_Gate_row3</text>
<text x="186.5" y="89">PD_Gate_row4</text>
<text x="69.7" y="93.8">GND</text>
<text x="120.4" y="100.5">Vneg</text>
<text x="238.8" y="96.8">Vphoto</text>
<text x="23.8" y="102.5">5V</text>
<text x="62.8" y="105.3">GND</text>
<text x="223.1" y="107.3">GND</text>
<text x="11.7" y="111.2">GND</text>
<text x="55.4" y="110.8">GND</text>
<text x="218.8" y="111.1">12V</text>
<text x="235.8" y="113.8">PD_A1</text>
<text x="235.8" y="117.8">PD_A0</text>
<text x="22.8" y="121.8">GND</text>
<text x="137.9" y="124.1">LED_IN_A0</text>
<text x="167" y="124.1">LED_IN_A1</text>
<text x="235.8" y="125.9">PD_Gates_A0</text>
<text x="235.8" y="121.8">PD_Gates_A1</text>
<text x="60.3" y="127.7">GND</text>
<text x="92.9" y="127.8">GND</text>
<text x="126.9" y="131.4">GND</text>
<text x="137.9" y="127.1">LED_IN_row1</text>
<text x="167" y="130.1">LED_IN</text>
<text x="167" y="127.1">LED_IN_row2</text>
<text x="235.8" y="129.8">LED_OUT_A1</text>
<text x="136.9" y="133.1">LED_IN_row3</text>
<text x="167" y="133.1">LED_IN_row4</text>
<text x="235.8" y="137.9">LED_IN_A1</text>
<text x="235.8" y="133.9">LED_OUT_A0</text>
<text x="144.6" y="139.1">5V</text>
<text x="235.8" y="141.9">LED_IN_A0</text>
<text x="12.3" y="148.1">5V</text>
<text x="57.9" y="149.1">3V3</text>
<text x="235.8" y="149.9">LED_IN</text>
<text x="236.1" y="145.9">LED_OUT</text>
<text x="22.2" y="155.9">GND</text>
<text x="224.7" y="151.6">5V</text>
<text x="143.5" y="156.8">GND</text>
<text x="11.2" y="166.9">GND</text>
<text x="57.3" y="166.9">GND</text>
<text x="134.4" y="162.1">LED_OUT_A0</text>
<text x="134.4" y="165.1">LED_OUT_col1</text>
<text x="166.5" y="165.1">LED_OUT_col2</text>
<text x="166.5" y="162.1">LED_OUT_A1</text>
<text x="44.3" y="173.3">GND</text>
<text x="125.4" y="169.4">GND</text>
<text x="134.4" y="171.2">LED_OUT_col3</text>
<text x="166.5" y="168.1">LED_OUT</text>
<text x="166.5" y="171.2">LED_OUT_col4</text>
<text x="140" y="175.6">5V</text>
<text x="139" y="194.8">GND</text>
</g>
<g font-size="2.3" fill="#0e0e0e">
<text x="35.6" y="26.9">CTIA</text>
<text x="235.8" y="25.7">OPG Signals</text>
<text x="38.2" y="34.4">47pF</text>
<text x="38.7" y="31.9">0603, 25V</text>
<text x="120.9" y="31.4">Photocurrents</text>
<text x="238.8" y="31.7">P1</text>
<text x="156.7" y="37.2">PD_Curr</text>
<text x="129.9" y="47">CM1</text>
<text x="32.4" y="49.7">RTIA</text>
<text x="129.9" y="49.4">100n</text>
<text x="27.4" y="55.7" transform="rotate(-90 27.4 55.7)">BOURNS_PVG5A_SERIES</text>
<text x="40" y="57.2">TIA</text>
<text x="67.3" y="59.5">100n</text>
<text x="67.3" y="54.4">C1</text>
<text x="67.3" y="56.9">0603, 25V</text>
<text x="120.4" y="65.4">Mosfet Gates</text>
<text x="151.7" y="62.2">DG604EEQ-T1-GE4</text>
<text x="40" y="67.8">OPA172_36V</text>
<text x="220.1" y="70.4">AMPHENOL_10132798-022100LF_Bergstak_receptable</text>
<text x="122.4" y="76.5">100n</text>
<text x="122.7" y="73.8">CM2</text>
<text x="156.5" y="75">Gates</text>
<text x="80.3" y="90">COUT2</text>
<text x="144.4" y="95.9">Rpu2</text>
<text x="247.9" y="95.8">Input signals</text>
<text x="16.5" y="100.7">COUT1</text>
<text x="82.5" y="99.9">1u</text>
<text x="82.5" y="97.3">0402</text>
<text x="132.4" y="96.4">Rpu1</text>
<text x="132.4" y="99">10k</text>
<text x="144.4" y="98.5">10k</text>
<text x="151.5" y="100">DG604EEQ-T1-GE4</text>
<text x="175.7" y="96.4">Rpu3</text>
<text x="175.7" y="98.9">10k</text>
<text x="185.8" y="96.4">Rpu4</text>
<text x="185.8" y="98.9">10k</text>
<text x="254.9" y="101">P2</text>
<text x="8.7" y="105">4.7u</text>
<text x="8.7" y="102.5">0603, 10V</text>
<text x="39.8" y="102.5">INV</text>
<text x="75.3" y="103">NEG</text>
<text x="96.4" y="104.9">Rfb1</text>
<text x="96.4" y="107.5">100k</text>
<text x="27.5" y="111.4">CIN1</text>
<text x="35.2" y="113.5">MAX871EUK+T</text>
<text x="14.2" y="116.5">100n</text>
<text x="14.7" y="114.6">0402, 10V</text>
<text x="41" y="116.2">CINV</text>
<text x="65.1" y="117.3">CLDO</text>
<text x="65.1" y="119.8">0402</text>
<text x="67.8" y="114.6">MAX1735EUK30-T</text>
<text x="96.4" y="115.1">Rfb2</text>
<text x="96.4" y="117.7">220k</text>
<text x="120.4" y="116">Input currents</text>
<text x="36.7" y="123.6">0805, 4.7u, 20V</text>
<text x="65.1" y="122.3">1u</text>
<text x="152.4" y="123.1">LED_IN</text>
<text x="152.4" y="139.6">TMUX1104</text>
<text x="136.9" y="146.6">100nF</text>
<text x="148.3" y="146.4">CM3</text>
<text x="35.7" y="150.6">POS</text>
<text x="120.4" y="153.1">Return currents</text>
<text x="16" y="161.5">1u</text>
<text x="16" y="156.5">CIN2</text>
<text x="16" y="159">0402</text>
<text x="35.7" y="161.2">LDK130</text>
<text x="62.1" y="161.5">1u</text>
<text x="62.1" y="156.5">COUT3</text>
<text x="62.1" y="159">0402</text>
<text x="152.4" y="161.1">LED_RET</text>
<text x="240.1" y="161.6">MOLEX_530481410_picoBlade_14pin</text>
<text x="49" y="167.9">10n</text>
<text x="49" y="162.9">CBP</text>
<text x="49" y="165.4">0402</text>
<text x="152.4" y="177.7">TMUX1104</text>
<text x="132.4" y="184.7">100nF</text>
<text x="143.7" y="184.4">CM4</text>
</g>
<g font-size="1.8" fill="#1c1c1c">
<text x="11.2" y="22">Transimpedance amplifier</text>
<text x="12.2" y="84.6">Negative Voltage</text>
<text x="96.9" y="109.1">Leave open for fixed -3V</text>
<text x="96.9" y="119.6">0 Ohm for fixed -3V</text>
<text x="71.8" y="120.1">R1 = R2*(Vout/1.25 - 1)</text>
<text x="12.2" y="141.7">Positive Voltage</text>
<text x="200.5" y="175.3">Note: Tested and worked (01-02-2022)</text>
<text x="264.2" y="195.8">Christoph Wagner</text>
</g>
<g font-size="1.8" fill="#3c3c3c">
<text x="226.6" y="19.9">Hard-wired to GND as V- does not work atm</text>
<text x="71.8" y="122.2">R1 = 100k, R2 = 220k: -3.44V</text>
</g>
<g font-size="1.8" fill="#5a5a5a">
<text x="156.5" y="34.5">A0-A1 are 3V3 GPIO signals</text>
<text x="156.5" y="72.1">A0-A1 are 3V3 GPIO signals</text>
<text x="186.5" y="83.1">S1-S4 are either 3V3 or Vneg</text>
<text x="95.8" y="89.6">Preset -3V</text>
<text x="57.8" y="97.6">-5 V</text>
<text x="154" y="115.1">Needs to be at 5V as the current source</text>
<text x="154" y="117.1">on the control unit has 5V as well!</text>
<text x="153" y="154.7">Needs to be at 5V as the current source</text>
<text x="153" y="156.7">on the control unit has 5V as well!</text>
</g>
<g font-size="1.8">
<text x="236.1" y="34.8">1</text>
<text x="246.8" y="34.8">20</text>
<text x="153.5" y="39.3">1</text>
<text x="156.7" y="40.3">A0</text>
<text x="161.7" y="40.3">A1</text>
<text x="166.2" y="39.3">14</text>
<text x="236" y="37.8">2</text>
<text x="236.1" y="40.8">3</text>
<text x="246.8" y="40.8">18</text>
<text x="246.8" y="37.8">19</text>
<text x="32.4" y="47.3">Clockwise &gt;</text>
<text x="37.5" y="42.8">Tab</text>
<text x="153.3" y="42.3">2</text>
<text x="153.4" y="45.3">3</text>
<text x="156.7" y="43.3">EN GND</text>
<text x="156.7" y="46.3">V-</text>
<text x="161.4" y="46.3">V+</text>
<text x="166.2" y="45.3">12</text>
<text x="166.2" y="42.3">13</text>
<text x="236" y="43.8">4</text>
<text x="236.1" y="46.8">5</text>
<text x="246.8" y="46.8">16</text>
<text x="246.8" y="43.8">17</text>
<text x="153.3" y="48.3">4</text>
<text x="153.4" y="51.3">5</text>
<text x="156.7" y="49.3">S1</text>
<text x="156.7" y="52.3">S2</text>
<text x="161.8" y="52.3">S4</text>
<text x="161.9" y="49.3">S3</text>
<text x="166.2" y="51.3">10</text>
<text x="166.2" y="48.3">11</text>
<text x="236" y="49.8">6</text>
<text x="236" y="52.8">7</text>
<text x="246.8" y="52.8">14</text>
<text x="246.8" y="49.8">15</text>
<text x="37.1" y="58.3">4</text>
<text x="40.5" y="59.3">Out VDD</text>
<text x="50" y="58.3">5</text>
<text x="153.3" y="54.3">6</text>
<text x="153.3" y="57.3">7</text>
<text x="156.7" y="55.3">D</text>
<text x="156.7" y="58.3">NC</text>
<text x="161.2" y="58.3">NC</text>
<text x="161.2" y="55.3">NC</text>
<text x="166.2" y="57.3">8</text>
<text x="166.2" y="54.3">9</text>
<text x="236" y="55.8">8</text>
<text x="236" y="58.8">9</text>
<text x="246.8" y="58.8">12</text>
<text x="246.8" y="55.8">13</text>
<text x="37.1" y="61.3">2</text>
<text x="37.3" y="64.3">1</text>
<text x="40.5" y="62.3">VSS</text>
<text x="40.5" y="65.3">IN+</text>
<text x="45" y="65.3">IN-</text>
<text x="50" y="64.3">3</text>
<text x="235.1" y="61.8">10</text>
<text x="246.8" y="61.8">11</text>
<text x="153.2" y="77">1</text>
<text x="166" y="77">14</text>
<text x="153.1" y="80.1">2</text>
<text x="153.2" y="83.1">3</text>
<text x="156.5" y="78.1">A0</text>
<text x="156.5" y="81.1">EN GND</text>
<text x="161.5" y="78.1">A1</text>
<text x="166" y="83.1">12</text>
<text x="166" y="80.1">13</text>
<text x="229.8" y="80.3">signals are flipped w.r.t. vertical axis</text>
<text x="229.8" y="82.3">to match connector from opg</text>
<text x="153.1" y="86.1">4</text>
<text x="153.2" y="89.1">5</text>
<text x="156.5" y="84.1">V-</text>
<text x="156.5" y="87.1">S1</text>
<text x="161.1" y="84.1">V+</text>
<text x="161.7" y="87.1">S3</text>
<text x="166" y="89.1">10</text>
<text x="166" y="86.1">11</text>
<text x="153.1" y="92.1">6</text>
<text x="153.1" y="95.1">7</text>
<text x="156.5" y="90.1">S2</text>
<text x="156.5" y="93.1">D</text>
<text x="161" y="93.1">NC</text>
<text x="161.6" y="90.1">S4</text>
<text x="166" y="95.1">8</text>
<text x="166" y="92.1">9</text>
<text x="156.5" y="96.1">NC</text>
<text x="161" y="96.1">NC</text>
<text x="36.9" y="106.6">2</text>
<text x="37" y="103.6">1</text>
<text x="48.8" y="103.6">5</text>
<text x="72.5" y="107.1">2</text>
<text x="72.6" y="104.1">1</text>
<text x="84.3" y="104.1">5</text>
<text x="37" y="109.6">3</text>
<text x="48.8" y="109.6">4</text>
<text x="72.5" y="110.2">3</text>
<text x="84.3" y="110.2">4</text>
<text x="151.8" y="124.2">1</text>
<text x="153" y="125.2">A0</text>
<text x="159.9" y="125.2">A1</text>
<text x="162.5" y="124.2">10</text>
<text x="151.6" y="127.2">2</text>
<text x="151.7" y="130.2">3</text>
<text x="153" y="128.2">S1</text>
<text x="153" y="131.2">GND</text>
<text x="160.1" y="128.2">S2</text>
<text x="160.7" y="131.2">D</text>
<text x="162.5" y="130.2">8</text>
<text x="162.5" y="127.2">9</text>
<text x="151.6" y="133.2">4</text>
<text x="151.6" y="136.2">5</text>
<text x="153" y="134.2">S3</text>
<text x="153" y="137.2">EN</text>
<text x="158" y="137.2">VDD</text>
<text x="160.1" y="134.2">S4</text>
<text x="162.5" y="136.2">6</text>
<text x="162.5" y="133.2">7</text>
<text x="32.9" y="154.7">2</text>
<text x="33" y="151.7">1</text>
<text x="36.2" y="152.7">IN</text>
<text x="36.2" y="155.7">GND</text>
<text x="39.5" y="152.7">OUT</text>
<text x="45.8" y="151.7">5</text>
<text x="32.9" y="157.7">3</text>
<text x="36.2" y="158.7">EN BYP</text>
<text x="45.8" y="157.7">4</text>
<text x="151.6" y="165.2">2</text>
<text x="151.8" y="162.2">1</text>
<text x="153" y="163.2">A0</text>
<text x="153" y="166.2">S1</text>
<text x="159.9" y="163.2">A1</text>
<text x="160.1" y="166.2">S2</text>
<text x="162.5" y="165.2">9</text>
<text x="162.5" y="162.2">10</text>
<text x="151.6" y="171.2">4</text>
<text x="151.7" y="168.2">3</text>
<text x="153" y="169.2">GND</text>
<text x="153" y="172.3">S3</text>
<text x="160.1" y="172.3">S4</text>
<text x="160.7" y="169.2">D</text>
<text x="162.5" y="171.2">7</text>
<text x="162.5" y="168.2">8</text>
<text x="151.6" y="174.2">5</text>
<text x="153" y="175.3">EN</text>
<text x="158" y="175.3">VDD</text>
<text x="162.5" y="174.2">6</text>
<text x="269.2" y="189.3">4</text>
</g>
<g font-size="1.4">
<text x="40.3" y="107.5">IN</text>
<text x="40.3" y="104.5">OUT</text>
<text x="44.6" y="104.5">C+</text>
<text x="75.8" y="108">IN</text>
<text x="75.8" y="105">GNDOUT</text>
<text x="40.3" y="110.5">C-</text>
<text x="43.3" y="110.5">GND</text>
<text x="75.8" y="111">nSN</text>
<text x="79.4" y="111">SET</text>
</g>
<g font-size="1.1" fill="#b0b0b0">
<text x="35.3" y="57.7">(1)</text>
<text x="51.3" y="63.7">(4)</text>
</g>
</svg>
